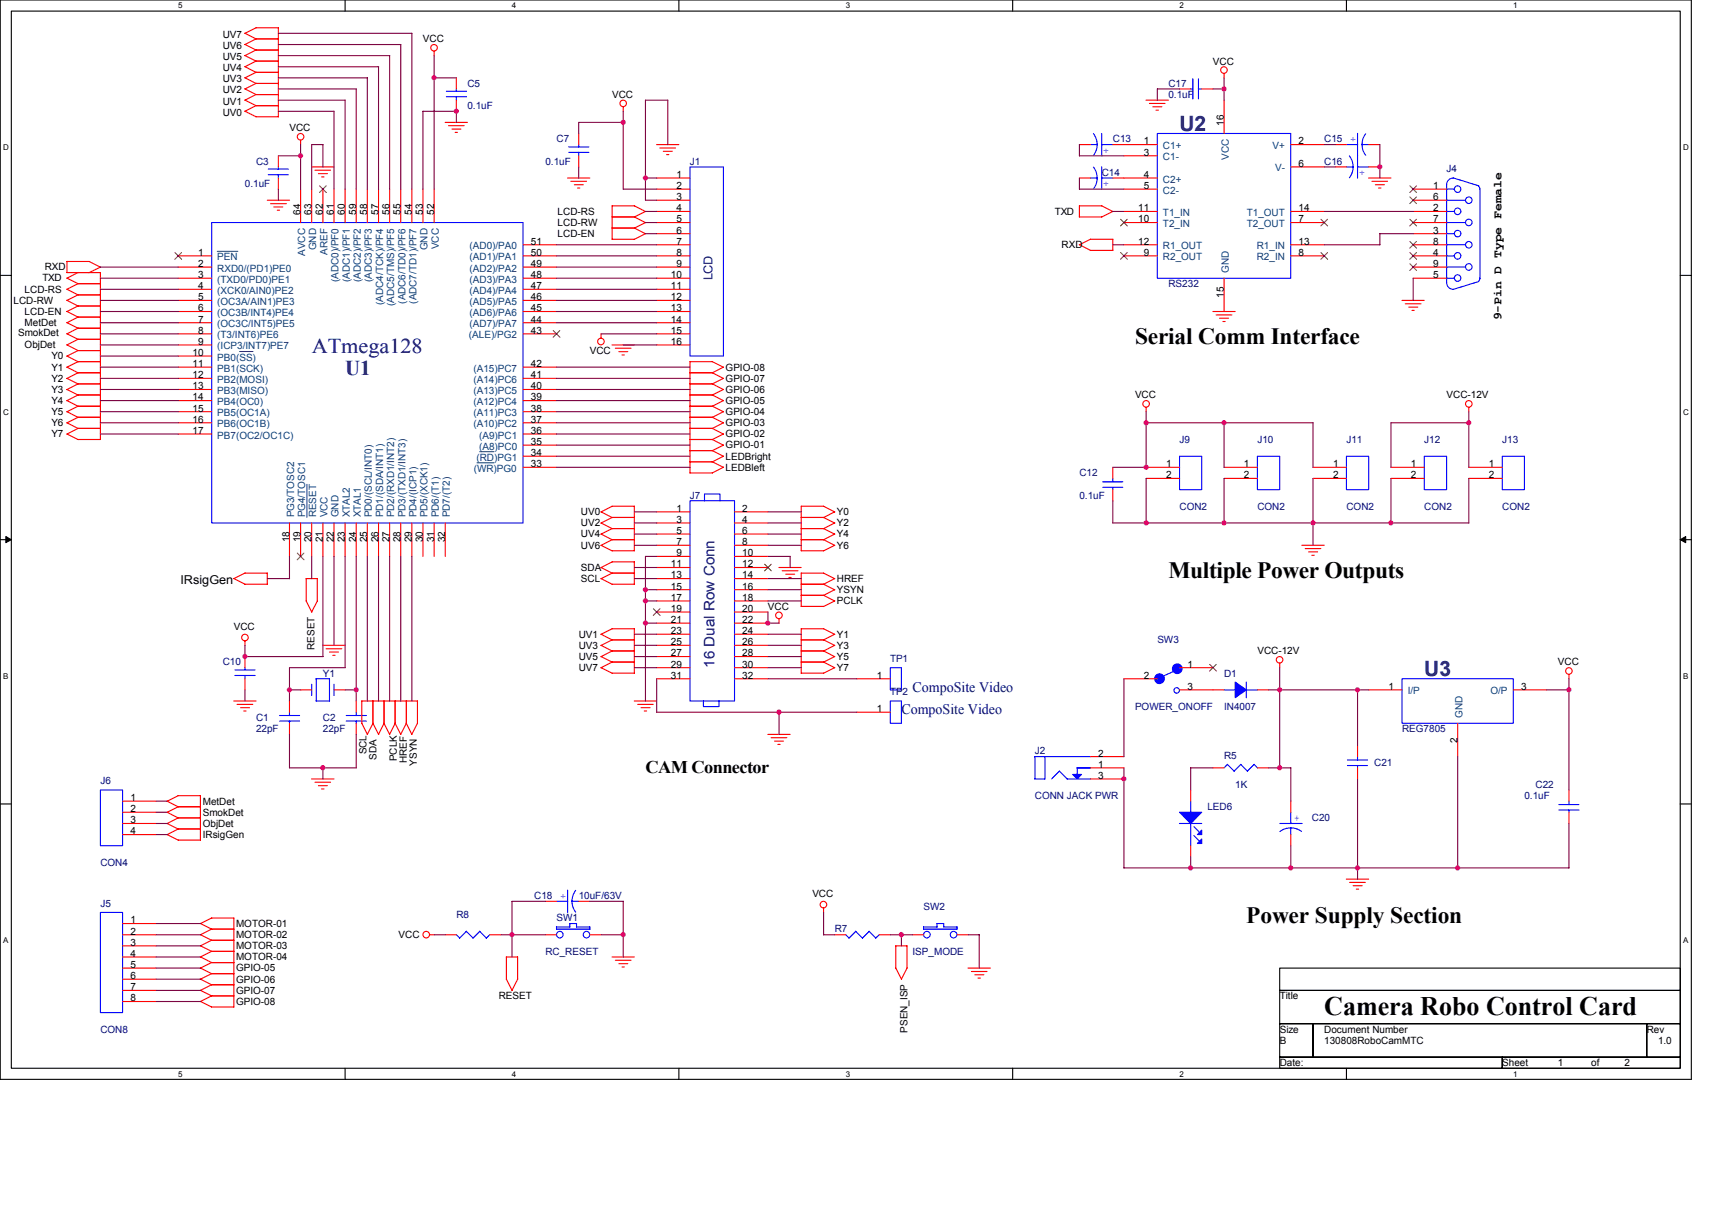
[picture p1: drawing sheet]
<svg xmlns="http://www.w3.org/2000/svg" width="297mm" height="210mm" viewBox="0 0 297 210" stroke-linecap="round" stroke-linejoin="round" font-family="sans-serif">
<path d="M0 0h293.5v187.2h-293.5zM2 1.9h289.5v183.4h-289.5z" fill="none" stroke="#000" stroke-width=".19"/>
<g fill="#fff">
<path d="M30.9 .2h.8v1.6h-.8z"/>
<path d="M30.9 185.5h.8v1.6h-.8z"/>
</g>
<path d="M59.9 0v1.9M59.9 185.3v1.9" fill="none" stroke="#000" stroke-width=".19"/>
<g fill="#fff">
<path d="M88.8 .2h.8v1.6h-.8z"/>
<path d="M88.8 185.5h.8v1.6h-.8z"/>
</g>
<path d="M117.8 0v1.9M117.8 185.3v1.9" fill="none" stroke="#000" stroke-width=".19"/>
<g fill="#fff">
<path d="M146.7 .2h.8v1.6h-.8z"/>
<path d="M146.7 185.5h.8v1.6h-.8z"/>
</g>
<path d="M175.7 0v1.9M175.7 185.3v1.9" fill="none" stroke="#000" stroke-width=".19"/>
<g fill="#fff">
<path d="M204.7 .2h.7v1.6h-.7z"/>
<path d="M204.7 185.5h.7v1.6h-.7z"/>
</g>
<path d="M233.6 0v1.9M233.6 185.3v1.9" fill="none" stroke="#000" stroke-width=".19"/>
<g fill="#fff">
<path d="M262.6 .2h.7v1.6h-.7z"/>
<path d="M262.6 185.5h.7v1.6h-.7z"/>
<path d="M.5 24.8h1v1.6h-1z"/>
<path d="M292 24.8h1v1.6h-1z"/>
<path d="M.5 70.7h1v1.5h-1z"/>
<path d="M292 70.7h1v1.5h-1z"/>
</g>
<path d="M0 47.8h2M291.5 47.8h2" fill="none" stroke="#000" stroke-width=".19"/>
<g fill="#fff">
<path d="M.5 116.5h.9v1.6h-.9z"/>
<path d="M292 116.5h.9v1.6h-.9z"/>
</g>
<path d="M0 93.6h2M291.5 93.6h2" fill="none" stroke="#000" stroke-width=".19"/>
<path d="M1 93.1l1 .5-1 .5zM291.5 93.6l1-.5v1z" fill="#000" stroke="#000" stroke-width=".17"/>
<g fill="#fff">
<path d="M.5 162.4h.9v1.5h-.9z"/>
<path d="M292 162.4h.9v1.5h-.9z"/>
</g>
<path d="M0 139.5h2M291.5 139.5h2M222 167.9h69.5v3.9h-69.5zM222 171.8h69.5v5.8h-69.5zM222 177.6h5.8v5.8h-5.8zM227.8 177.6h57.9v5.8h-57.9zM285.7 177.6h5.8v5.8h-5.8zM222 183.4h38.6v1.9h-38.6zM260.6 183.4h30.9v1.9h-30.9z" fill="none" stroke="#000" stroke-width=".19"/>
<g fill="none" stroke="#f00" stroke-width=".19">
<path d="M42.5 15.4l1.9 1h3.9M42.5 13.5l1.9 1h3.9M42.5 11.6l1.9 1h3.9M42.5 9.6l1.9 1h3.9M42.5 7.7l1.9 1h3.9M42.5 17.4l1.9 .9h3.9M42.5 5.8l1.9 1h3.9M44.4 4.8h3.9M44.4 14.5l-1.9 .9M44.4 10.6l-1.9 1M44.4 8.7l-1.9 1M44.4 12.5l-1.9 1"/>
<path d="M44.4 18.3l-1.9 1M44.4 6.7l-1.9 1M44.4 16.4l-1.9 1M44.4 4.8l-1.9 1M48.3 4.8v15.5h-3.9l-1.9-1M75.3 8.9v.8M79.2 13.5v1.9M79.2 17.4v1.9M108.1 18.5v.8M198.8 17.4h3.9M199.4 17.9h2.7M200 18.5h1.6"/>
<path d="M200.6 19.1h.4M204.7 15.4h1.9M208.5 15.4h2M212.4 12.7v.8M212.4 17.4v5.8M46.4 34.7h3.8M46.9 35.3h2.8M47.5 35.9h1.6M48.1 36.5h.4M48.3 27v2M48.3 30.9v1.9M52.2 24.3v.8"/>
<path d="M52.2 32.8v5.8M54.1 29h3.9M54.1 32.8v5.8M54.6 29.5h2.8M55.2 30.1h1.6M55.8 30.7h.4M56 32.8v5.8M58 32.8v5.8M59.9 32.8v5.8M61.8 32.8v5.8M63.7 32.8v5.8M65.7 32.8v5.8"/>
<path d="M67.6 32.8v5.8M69.5 32.8v5.8M71.5 32.8v5.8M73.4 32.8v5.8M75.3 32.8v5.8M77.2 21.2h3.9M77.8 21.8h2.7M78.4 22.4h1.6M79 23h.4M98.5 30.9h3.8M99 31.5h2.8M99.6 32h1.6"/>
<path d="M100.2 32.6h.4M100.4 23.2v1.9M100.4 27v2M106.2 39.6h3.9M106.2 37.6h3.9M110.1 39.6l1.9 1M110.1 35.7l1.9 1-2 1 2 .9M110.1 35.7h-3.9v5.8M112 38.6l-2 1M113.9 25.1h3.9M113.9 34.7h5.8M113.9 30.9h5.8"/>
<path d="M113.9 32.8h5.8M113.9 36.7h5.8M113.9 38.6h5.8M114.5 25.7h2.7M115.1 26.2h1.5M115.7 26.8h.4M187.3 37.6h3.9M187.3 25.1h1.9M187.3 30.9h1.9M193.1 25.1h7.7M193.1 30.9h7.7M193.1 36.7l-2 1"/>
<path d="M193.1 36.7l-1.9-1h-3.9v1.9M195 32.8h5.8M195 36.7h5.8M195 38.6h5.8M195 27h5.8M224 25.1h5.8M224 29h5.8M224 36.7h5.8M224 38.6h5.8M231.7 25.1h1.9M231.7 29h1.9M237.4 30.9h3.9"/>
<path d="M237.5 25.1h1.9M237.5 29h1.9M238 31.5h2.7M238.6 32h1.6M239.2 32.6h.4M245.2 34.7h5.8M245.2 32.8h5.8M245.2 36.7h5.8M245.2 38.6h5.8M11.6 47.3h5.8v28.9h-3.9M11.6 48.2l1.9 1h3.9M11.6 50.2l1.9 1h3.9"/>
<path d="M11.6 52.1l1.9 1h3.9M11.6 54l1.9 1h3.9M11.6 57.9l1.9 1h3.9M11.6 59.8l1.9 1M11.6 56l1.9 .9h3.9M11.6 45.4h3.9l1.9 1M11.6 45.3v2M13.6 47.3l-2 1M13.6 51.1l-2 1M13.6 49.2l-2 1M13.6 53.1l-2 .9M13.6 58.8l-2 1"/>
<path d="M13.6 55l-2 1M13.6 56.9l-2 1M17.4 46.3l-2 1M30.9 59.8h5.8M30.9 52.1h5.8M30.9 54h5.8M30.9 46.3h5.8M30.9 44.4h5.8M30.9 48.3h5.8M30.9 50.2h5.8M30.9 56h5.8M30.9 57.9h5.8"/>
<path d="M90.8 52.1h5.8M90.8 54h5.8M90.8 46.3h5.8M90.8 44.4h5.8M90.8 42.5h5.8M90.8 48.3h5.8M90.8 50.2h5.8M90.8 56h5.8M90.8 57.9h5.8M104.3 57.9v.8M106.2 59.8h3.9M112 40.5l-2 1h-3.8"/>
<path d="M113.9 59.8h5.8M113.9 52.1h5.8M113.9 54h5.8M113.9 46.3h5.8M113.9 44.4h5.8M113.9 42.5h5.8M113.9 48.3h5.8M113.9 50.2h5.8M113.9 56h5.8M113.9 57.9h5.8M113.9 40.5h5.8M187.3 42.4l1.9 1h3.9"/>
<path d="M189.2 41.5h3.9M189.2 41.5l-1.9 1M193.1 41.5v2M195 44.4h5.8M195 42.5h5.8M210.4 54h3.9M211 54.6h2.7M211.6 55.2h1.6M212.2 55.8h.4M212.4 48.3v5.7M224 44.4h5.8M224 42.5h5.8"/>
<path d="M243.2 52.1h3.9M243.8 52.7h2.7M244.4 53.3h1.6M245 53.8h.4M245.2 46.3h5.8M245.2 44.4h5.8M245.2 42.5h5.8M245.2 48.3h5.8M245.2 40.5h5.8M11.6 65.6l2 1M11.6 61.8l2 1M11.6 67.6l2 .9"/>
<path d="M11.6 71.4l2 1M11.6 63.7l2 1M11.6 73.3l2 1M11.6 75.3l2 1M11.6 69.5l2 1M13.5 60.8h3.9M13.5 60.8l-1.9 1M17.4 64.7h-3.9l-1.9 1M17.4 66.6h-3.9l-1.9 1M17.4 62.7h-3.9l-1.9 1M17.4 68.5h-3.9l-1.9 1M17.4 70.5h-3.9l-1.9 .9"/>
<path d="M17.4 72.4h-3.9l-1.9 1M17.4 74.3h-3.9l-1.9 1M30.9 75.3h5.8M30.9 61.8h5.8M30.9 63.7h5.8M30.9 65.6h5.8M30.9 67.6h5.8M30.9 69.5h5.8M30.9 71.4h5.8M30.9 73.3h5.8M90.8 75.3h5.8M90.8 63.7h5.8"/>
<path d="M90.8 65.6h5.8M90.8 67.6h5.8M90.8 69.5h5.8M90.8 71.4h5.8M90.8 73.3h5.8M90.8 77.2h5.8M90.8 79.1h5.8M106.8 60.4h2.7M107.4 61h1.5M107.9 61.6h.4M119.7 64.7h3.9M119.7 66.6h3.9"/>
<path d="M119.7 68.5h3.9M119.7 70.5h3.9M119.7 72.4h3.9M119.7 74.3h3.9M119.7 76.2h3.9M119.7 78.2h3.9M123.6 78.2l1.9 .9-1.9 1M123.6 62.7l1.9 1M123.6 70.5l1.9 .9M123.6 66.6l1.9 1-1.9 .9 1.9 1M123.6 74.3l1.9 1-1.9 .9 1.9 1M123.6 62.7h-3.9v19.4"/>
<path d="M125.5 63.7l-1.9 1 1.9 1M125.5 65.6l-1.9 1M125.5 71.4l-1.9 1 1.9 1-1.9 .9M125.5 69.5l-1.9 1M125.5 77.2l-1.9 1M198.9 70.7v.7M254.8 70.7v.7M46.4 99.4v2M46.4 99.4h-3.9l-1.9 1 1.9 .9M50.2 90.7v5.8M52.2 90.7v5.8M54.1 90.7v5.8"/>
<path d="M56 90.7v5.8M58 90.7v5.8M59.9 90.7v5.8M61.8 90.7v5.8M63.7 90.7v5.8M65.7 90.7v5.8M67.6 90.7v5.8M69.5 90.7v5.8M71.5 90.7v5.8M73.4 90.7v5.8M75.3 90.7v5.8M77.3 90.7v5.8"/>
<path d="M90.8 81.1h5.8M104.3 88.8l1.9 1-1.9 .9M104.3 90.7l1.9 1-1.9 1 1.9 .9M106.2 97.5h3.9v3.8M106.2 99.4h3.9M106.2 93.6h3.9M106.2 89.8h3.9M106.2 91.7h3.9M106.2 87.8h3.9M106.2 97.5l-1.9 1 1.9 .9M106.2 99.4l-1.9 1 1.9 1M106.2 93.6l-1.9 1 1.9 1 3.9-.1"/>
<path d="M106.2 87.8l-1.9 1M110.1 87.8v7.7M113.9 98.4h5.8M113.9 94.6h5.8M113.9 88.8h5.8M113.9 90.7h5.8M113.9 92.6h5.8M113.9 96.5h5.8M119.7 80.1h3.9M119.7 82h3.9M123.6 80.1l1.9 1M125.5 81l-1.9 1"/>
<path d="M127.4 98.4h5.8M127.4 94.6h5.8M127.4 88.8h5.8M127.4 90.7h5.8M127.4 92.6h5.8M127.4 96.5h5.8M135.1 98.4h3.9M135.7 99h2.7M136.3 99.6h1.6M139 93.6h3.9M139 89.8h3.9M139 91.7h3.9"/>
<path d="M139 87.8v7.7M139 87.8h3.9M142.9 99.4l1.9 1-1.9 1M142.9 93.6l1.9 1-1.9 .9h-3.9M142.9 87.8l1.9 1M142.9 99.4h-3.9v5.8M144.8 88.8l-1.9 1 1.9 .9M144.8 90.7l-1.9 1 1.9 1-1.9 .9M193.1 81.1v1.9M193.1 84.9v2M198.9 81.1h5.8M198.9 83h5.8"/>
<path d="M212.4 81.1h5.8M212.4 83h5.8M225.9 94.6h3.9M226.5 95.2h2.7M227.1 95.7h1.5M227.6 96.3h.4M227.8 81.1h5.8M227.8 83h5.8M241.3 81.1h5.8M241.3 83h5.8M254.8 81.1h5.8M254.8 83h5.8"/>
<path d="M42.5 101.3h3.9M42.5 111.2v.8M42.5 113.9v1.9M42.5 117.8v1.9M52.2 119.7h1.9M53.1 100.4h2v3.8M53.1 100.4v3.9M55.1 104.2l-1 2-1-2M56 112h3.9M56.6 112.5h2.7M57.2 113.1h1.5M57.7 113.7h.4"/>
<path d="M58 119.7h1.9M104.3 115.8l1.9 1M106.2 109.1h3.9M106.2 111h3.9M106.2 112.9h3.9M106.2 114.9h3.9M106.2 101.3h3.9M106.2 116.8h3.9M106.2 112.9l-1.9 1 1.9 1-1.9 .9M106.2 109.1l-1.9 .9 1.9 1-1.9 1 1.9 .9M110.1 109.1v7.7M113.9 112h5.8"/>
<path d="M113.9 100.4h5.8M113.9 102.3h5.8M113.9 104.2h5.8M113.9 106.2h5.8M113.9 108.1h5.8M113.9 110h5.8M113.9 113.9h5.8M113.9 115.8h5.8M113.9 117.8h5.8M127.4 112h5.8M127.4 100.4h5.8M127.4 102.3h5.8"/>
<path d="M127.4 104.2h5.8M127.4 106.2h5.8M127.4 108.1h5.8M127.4 110h5.8M127.4 113.9h5.8M127.4 115.8h5.8M127.4 117.8h5.8M135.2 107.3v.8M136.9 100.2h.4M139 101.3h3.9M139 103.3h3.9M139 105.2h3.9"/>
<path d="M139 111h3.9M139 112.9h3.9M139 114.9h3.9M139 116.8h3.9M139 109.1v7.7M139 109.1h3.9M142.9 101.3l1.9 1M142.9 109.1l1.9 .9-1.9 1 1.9 1-1.9 .9M142.9 112.9l1.9 1-1.9 1 1.9 .9M144.8 102.3l-1.9 1 1.9 1M144.8 104.2l-1.9 1M144.8 115.8l-1.9 1"/>
<path d="M148.7 117.8h5.8M195 117.8h5.8M204.7 119.7h7.7M204.7 115.8h5.8M218.2 119.7h1.9M222 115v.8M237.5 119.7h5.8M262.6 119.7h5.8M272.2 117v.8M21.3 139h5.8M29 139l1.9 1-1.9 .9M30.9 138h3.9v7.7h-3.9l-1.9-.9 1.9-1"/>
<path d="M30.9 140h3.9M30.9 138l-1.9 1M40.6 121.6h3.8M41.1 122.2h2.8M41.7 122.8h1.6M42.3 123.3h.4M50.2 121.6v1.9M50.2 125.5v1.9M54.1 135.1h3.9M54.6 135.7h2.8M55.2 136.3h1.6M55.8 136.9h.4"/>
<path d="M61.8 121.6v1.9M61.8 125.5v1.9M63.8 127.4l-1-1.9v-3.9h9.7l-.1 3.9-1 1.9M64.7 121.6v3.9l1 1.9M64.7 125.5l-1 1.9M66.6 125.5l1 1.9M66.6 121.6v3.9M66.7 125.5l-1 1.9M68.5 125.5l1 1.9M68.6 121.6v3.9l-1 1.9M70.5 125.5l1 1.9M70.5 121.6v3.9l-1 1.9"/>
<path d="M110 121.6h3.9M110.6 122.2h2.7M111.2 122.8h1.6M111.8 123.3h.4M133.2 127.4h3.9M133.8 128h2.7M134.4 128.6h1.6M135 129.1h.4M148.7 123.5h5.8M189.2 135.1h5.8M189.2 133.2h5.8M189.2 131.3h5.8"/>
<path d="M206.6 137.1v1.9M210.5 133.2h1.9M218.2 133.2h1.9M224 139v1.9M235.5 129.3v2M235.5 133.2v1.9M252.9 125.5v5.8M272.2 137.1v1.9M21.3 140.9h5.8M21.3 142.9h5.8M21.3 144.8h5.8M29 140.9l1.9 1-1.9 1"/>
<path d="M29 142.9l1.9 .9M30.9 141.9h3.9M30.9 143.8h3.9M36.7 159.3h3.9M36.7 159.2l-1.9 1M40.6 159.3v15.4M94.6 156.4h2M100.4 156.4h1.9M142.9 157.5v.8M206.6 146.7v1.9M224 144.8v1.9M233.6 152.5h3.9"/>
<path d="M234.2 153.1h2.7M234.8 153.6h1.5M235.3 154.2h.4M272.2 140.9v2M21.3 167.9h5.8M21.3 162.2h5.8M21.3 166h5.8M21.3 160.2h5.8M21.3 164.1h5.8M21.3 169.9h5.8M21.3 171.8h5.8M21.3 173.7h5.8"/>
<path d="M34.8 160.2l1.9 1M34.8 162.1l1.9 1-1.9 1M34.8 164.1l1.9 .9M34.8 166l1.9 1M34.8 169.8l1.9 1-1.9 1M34.8 171.8l1.9 1M34.8 167.9l1.9 1-1.9 1M34.8 173.7l1.9 1M36.7 161.2h3.9M36.7 163.1h3.9M36.7 165h3.9M36.7 167h3.9"/>
<path d="M36.7 170.8h3.9M36.7 172.8h3.9M36.7 168.9h3.9M36.7 174.7h3.9M36.7 161.2l-1.9 1M36.7 165l-1.9 1M36.7 167l-1.9 .9M36.7 172.7l-1.9 1M74.5 162.2h.9M77.3 162.2h1.9M85 162.2h1.9M87.8 166h2v3.9"/>
<path d="M87.9 166v3.9M89.8 169.8l-.9 2-1-1.9M94.6 162.2h2M102.3 162.2h2M106.2 166h3.9M106.8 166.6h2.7M107.4 167.2h1.5M107.9 167.7h.4M144.8 162.2h1.9M152.5 162.2h2M157.4 164.1h-2v3.9l1 1.9M157.4 164.1v3.8"/>
<path d="M157.4 167.9l-1 2M158.3 162.2h1.9M166 162.2h2M168 167.9h3.8M168.5 168.5h2.8M169.1 169.1h1.6M169.7 169.7h.4"/>
<circle cx="75.3" cy="8.3" r=".57"/>
<circle cx="108.1" cy="17.9" r=".57"/>
<circle cx="212.4" cy="12.1" r=".57"/>
<circle cx="52.2" cy="23.7" r=".57"/>
<circle cx="104.3" cy="59.2" r=".57"/>
<circle cx="198.9" cy="70.1" r=".57"/>
<circle cx="254.8" cy="70.1" r=".57"/>
<circle cx="42.5" cy="110.6" r=".57"/>
<circle cx="135.1" cy="106.7" r=".57"/>
<circle cx="222" cy="114.5" r=".57"/>
<circle cx="272.2" cy="116.4" r=".57"/>
<circle cx="142.9" cy="156.9" r=".57"/>
<circle cx="74" cy="162.1" r=".57"/>
</g>
<g fill="none" stroke="#00f" stroke-width=".19">
<path d="M77.4 16.8h3.5M77.4 15.8h3.5M79.2 15.4v.5M79.2 16.8v.6M206.6 15.4h.4M207 13.7v3.5M207.9 15.4h.6M207.9 13.7v3.5M36.7 38.6h54.1v52.1h-54.1zM46.5 30.3h3.5M46.5 29.3h3.5M48.3 29v.4"/>
<path d="M48.3 30.3v.6M98.7 26.4h3.5M98.7 25.5h3.5M100.4 25.1v.4M100.4 26.4v.6M119.7 29h5.8v32.8h-5.8zM189.2 25.1h1.2M189.2 30.9h1.2M189.7 23.2l.4 .7 .3 1.2-.1 .8-.6 1.1M189.7 29l.4 .7 .3 1.1-.1 .9-.6 1M191.1 25.1h2M191.1 30.9h2"/>
<path d="M191.2 23.2v3.9M191.2 29v3.8M200.8 23.2h23.2v25.1h-23.2zM233.6 29h1.2M233.6 25.1h2M234.1 27.1l.4 .6 .3 1.2-.1 .9-.6 1M235.5 29h2M235.5 23.1v7.8M236.3 25.1h1.2M237 23.2l-.4 .7-.3 1.2 .3 1.2 .4 .6M251 38.6h3.3M251 34.7h3.3"/>
<path d="M251 36.7h1.4M251 32.8h1.4M252.1 30.9a1.14 1.14 0 0 0-1.1 1.1v17a1.16 1.16 0 0 0 1.1 1.2l4.5-1.4M252.1 30.9l4.5 1.3M256.5 32.3l.3 .5v15.5M251 46.3h3.3M251 42.5h3.3M251 48.3h1.4M251 44.4h1.4M251 40.5h1.4M256.8 48.2l-.3 .6M204.7 79.1h3.8v5.8h-3.8z"/>
<path d="M218.2 79.1h3.8v5.8h-3.8zM233.6 79.1h3.9v5.8h-3.9zM247.1 79.1h3.9v5.8h-3.9zM260.6 79.1h3.9v5.8h-3.9zM119.7 86.9h7.7v34.7h-7.7zM122.2 86.9v-1.2h2.7v1.2M191.3 83.6h3.5M191.3 84.5h3.5M193.1 83v.6M193.1 84.5v.4M40.8 117.2h3.5M40.8 116.2h3.5"/>
<path d="M42.5 115.8v.4M42.5 117.2v.6M54.1 118.7v1.9M54.8 117.8h2.4M54.9 117.8v3.8M57.2 117.7v3.9h-2.3M58 118.7v1.9M154.5 115.8h1.9v3.9h-1.9zM204.7 116l-3.9 1.8M212.4 119.7h1.9M216.2 118.3v2.8M216.2 119.7h2"/>
<path d="M243.3 117.8h19.3v7.7h-19.3zM17.4 137.1h3.9v9.6h-3.9zM48.5 124.1h3.5M48.5 125.1h3.5M50.2 123.5v.6M50.2 125.1v.4M60.1 124.1h3.5M60.1 125.1h3.5M61.8 123.5v.6M61.8 125.1v.4M122 121.6v1h2.7v-1M154.5 121.6h1.9v3.9h-1.9z"/>
<path d="M179.6 135.1h1.7M181.3 131.2v3.9M182.5 135.1l1.3-1.3 1.4 1.3M185.2 135.1h4M186.9 133.2h2.3M186.9 133.2v1.1M189.2 131.3h-9.7l.1 3.8M206.6 139v1.9M212.4 133.2l.6-.6 1.1 1.2M215.3 132.6l1.1 1.2M215.3 132.6l-1.2 1.2M217.6 132.6l.6 .6"/>
<path d="M217.6 132.6l-1.2 1.2M233.8 131.8h3.5M233.8 132.8h3.5M235.5 131.3v.6M235.5 132.8v.4M270.5 139.6h3.5M272.2 139v.6M17.4 158.3h3.9v17.4h-3.9zM96.6 156.4h1.9M98.5 154.4v3.9M99.2 156.4h1.2M99.9 154.5l-.4 .7-.3 1.1 .3 1.2 .4 .7"/>
<path d="M204.6 142.9h3.9M206.6 142.9v3.8M207.2 143.4l.9 1M207.2 144.9l.9 1M222 142.9h3.9M224 140.9v2M224 143.6v1.2M225.8 144.2l-1.1-.5-.8-.1-1.1 .2-.7 .5M270.5 140.5h3.5M272.2 140.5v.4M79.2 162.1l.6 .6M80.9 161.5l1.2 1.3 1.1-1.2"/>
<path d="M80.9 161.6l-1.2 1.2M83.2 161.5l1.2 1.2M85 162.2l-.6 .6M98.9 160.8h-2.3v.4h5.8M100 160.2v.6h2.3v.4M100 160.2h-1.2l.1 .6M148.5 161.5l1.1 1.2M148.5 161.6l-1.2 1.2-.6-.7M150.8 161.5l1.1 1.3 .6-.6M150.8 161.6l-1.2 1.2M162.6 160.8h-2.4v.4h5.9M163.7 160.8h2.3v.4"/>
<path d="M163.7 160.2v.6M163.7 160.2h-1.1v.6"/>
<circle cx="252.9" cy="32.8" r=".57"/>
<circle cx="252.9" cy="36.7" r=".57"/>
<circle cx="254.8" cy="34.7" r=".57"/>
<circle cx="254.8" cy="38.6" r=".57"/>
<circle cx="252.9" cy="44.4" r=".57"/>
<circle cx="252.9" cy="48.2" r=".57"/>
<circle cx="252.9" cy="40.5" r=".57"/>
<circle cx="254.8" cy="42.5" r=".57"/>
<circle cx="254.8" cy="46.3" r=".57"/>
<circle cx="204.2" cy="119.8" r=".48"/>
<circle cx="97.1" cy="162.1" r=".57"/>
<circle cx="101.7" cy="162.1" r=".57"/>
<circle cx="160.8" cy="162.1" r=".57"/>
<circle cx="165.5" cy="162.1" r=".57"/>
</g>
<path d="M37.7 43.6h3.6M41.6 61h2.3M83.2 78.4h2.5M53.3 84v5.7M82.8 80.3h2.9" fill="none" stroke="#004080" stroke-width=".17"/>
<g fill="none" stroke="#804000" stroke-width=".17">
<path d="M55.5 32.2l1.1 1.2M56.6 32.2l-1.2 1.2M194.4 38l1.2 1.2M195.6 38l-1.2 1.2M229.2 38l1.2 1.2M230.3 38l-1.1 1.2M244.6 38l1.2 1.2M244.6 34.2l1.2 1.1M244.6 32.2l1.2 1.2M245.8 38l-1.2 1.2M245.8 34.2l-1.2 1.1M245.8 32.2l-1.2 1.2"/>
<path d="M30.3 43.8l1.2 1.2M31.5 43.8l-1.2 1.2M96 57.3l1.2 1.2M97.1 57.3l-1.1 1.2M194.4 43.8l1.2 1.2M195.6 43.8l-1.2 1.2M229.2 43.8l1.2 1.2M230.3 43.8l-1.1 1.2M244.6 45.8l1.2 1.1M244.6 43.8l1.2 1.2M244.6 41.9l1.2 1.2M245.8 45.8l-1.2 1.1"/>
<path d="M245.8 43.8l-1.2 1.2M245.8 41.9l-1.2 1.2M51.6 95.9l1.1 1.2M52.7 95.9l-1.1 1.2M132.7 97.9l1.1 1.1M133.8 97.9l-1.2 1.1M113.4 105.6l1.1 1.2M114.5 105.6l-1.2 1.2M209.9 115.3l1.1 1.1M211 115.3l-1.1 1.1"/>
</g>
<g fill="#00f" stroke="#00f" stroke-width=".19">
<path d="M186.1 134.3h1.6l-.8 .8z" fill-rule="evenodd"/>
<path d="M204.7 140.9h3.8l-1.9 2z" fill-rule="evenodd"/>
<path d="M208.5 144v.8h-.8z" fill-rule="evenodd"/>
<path d="M208.5 145.5v.8h-.8z" fill-rule="evenodd"/>
<path d="M214.3 118.3l1.9 1.4-1.9 1.3z" fill-rule="evenodd"/>
</g>
<g fill="#00f" stroke="#00f" stroke-width="1.1">
<circle cx="201.2" cy="117.7" r=".38"/>
<circle cx="204.3" cy="116" r=".38"/>
</g>
<g fill="none" stroke="#800040" stroke-width=".19">
<path d="M48.3 17.4h11.6M48.3 15.4h13.5v17.4M48.3 7.7h21.3l-.1 25.1M48.3 9.7h19.3v23.1M48.3 19.3h9.7M48.3 13.5h15.5M48.3 5.8h23.2M48.3 11.6h17.4M58 19.3v13.5M59.9 17.4v15.4M63.7 13.5v19.3M65.7 11.6v21.2"/>
<path d="M71.5 5.8v27M75.3 9.7v23.1M75.3 13.5h3.9M79.2 19.3v2M79.2 19.3h-5.8v13.5M108.1 19.3v13.5M115.9 17.4v7.7M115.9 17.4h-3.9v17.4l2-.1M204.7 15.4h-3.9v2M210.5 15.4h1.9M212.4 13.5v3.9M48.3 32.8v2"/>
<path d="M48.3 27h3.9M52.2 25.1v7.7M56 29v-3.9h-1.9v7.7M100.4 29v1.9M108.1 32.8h5.9M108.2 21.2h-7.8v2M112 38.6h2M112 36.7h2M112 30.9h2M187.3 32.8h7.7M187.3 27h7.7M187.3 25.1v2"/>
<path d="M187.3 30.9v1.9M193.1 36.7h1.9M229.8 36.7h15.4M229.8 25.1h1.9M229.8 29h1.9M239.4 25.1v5.8M17.4 59.8h13.5M17.4 50.2h13.5M17.4 46.3h13.5M17.4 56h13.5M17.4 54h13.5M17.4 48.3h13.5"/>
<path d="M17.4 57.9h13.5M17.4 52.1h13.5M96.6 50.2h17.4M96.6 46.3h17.4M96.6 56h17.4M96.6 54h17.4M96.6 48.3h17.4M96.6 44.4h17.4M96.6 42.5h17.4M96.6 52.1h17.4M104.3 57.9h9.7M108.1 59.8h5.9"/>
<path d="M112 40.5h2M193.1 42.5h1.9M229.8 42.5h9.6M245.2 48.3v3.8M245.2 40.5h-5.8v2M17.4 63.7h13.5M17.4 71.4h13.5M17.4 69.5h13.5M17.4 67.6h13.5M17.4 75.3h13.5M17.4 65.6h13.5M17.4 73.3h13.5"/>
<path d="M17.4 61.8h13.5M96.6 63.7h23.1M96.6 71.4h23.1M96.6 69.5h23.1M96.6 67.6h23.1M96.6 75.3h23.1M96.6 79.1h23.1M96.6 77.2h23.1M96.6 65.6h23.1M96.6 73.3h23.1M198.9 73.3h28.9M198.9 71.4v9.7h-5.8"/>
<path d="M212.4 73.3v7.8M227.8 73.3v7.8M254.8 71.4v9.7M254.9 73.3h-13.6v7.8M50.2 96.5v3.9h-3.8M54.1 96.5v3.9M56 96.5v17.4h-13.5v-1.9M58 96.5v15.5M59.9 96.5v19.3M61.8 96.5v25.1M63.7 96.5v25.1M65.7 96.5v25.1"/>
<path d="M67.6 96.5v25.1M69.5 96.5v25.1M71.5 96.5v25.1M96.6 81.1h23.1M110.1 98.4h3.9M110.1 94.6h3.9M110.1 90.7h3.9M110.1 92.6h3.9M110.1 88.8h3.9M114 96.5h-2v25.1M133.2 94.6h5.8M133.2 90.7h5.8"/>
<path d="M133.2 92.6h5.8M133.2 88.8h5.8M133.2 96.5h3.9v2M193.1 90.7h61.8M193.1 86.9v3.8M198.9 83v7.7M212.4 83v7.7M227.8 83v11.6M241.3 83v7.7M254.8 83v7.7M42.5 119.7v1.9M50.2 119.7h2"/>
<path d="M59.9 119.7h1.9M59.9 115.8h-9.7v5.8M110.1 110h3.9M110.1 112h3.9M110.1 100.4h3.9M110.1 115.8h3.9M110.1 113.9h3.9M112 104.2h2M112 102.3h2M112 108.1h2M113.9 117.8v5.8M133.2 104.2h5.8"/>
<path d="M133.2 110h5.8M133.2 112h5.8M133.2 100.4h5.8M133.2 115.8h5.8M133.2 113.9h5.8M133.2 102.3h5.8M133.2 106.2v1.9M133.2 117.8h15.5M133.2 108.1h2M195 117.8v13.5M220.1 119.7h17.4M222 115.8v17.4"/>
<path d="M235.5 119.7v9.6M268.4 119.7h3.8M272.2 117.8v19.3M27.1 139h1.9M50.2 127.4v5.8h11.6v-5.8M56 133.2v1.9M113.9 123.5h34.8M135.2 123.5v3.9M195 133.2v17.4h77.2v-7.7M210.5 133.2h-3.9v3.9M220.1 133.2h3.9M224 133.2v5.8"/>
<path d="M235.5 135.1v17.4M252.9 131.3v19.3M27.1 140.9h1.9M27.1 144.8h1.9M27.1 142.9h1.9M94.7 156.4h-5.9v9.6M102.3 156.4h5.9M108.1 156.4v9.6M142.9 158.3v3.9M206.6 148.6v2M224 146.7v3.9M27.1 160.2h7.7"/>
<path d="M27.1 162.2h7.7M27.1 164.1h7.7M27.1 166h7.7M27.1 171.8h7.7M27.1 173.7h7.7M27.1 169.9h7.7M27.1 167.9h7.7M75.3 162.2h2M86.9 162.2h7.8M104.3 162.2h3.9M142.9 162.2h1.9M154.5 162.2h3.8"/>
<path d="M156.4 162.2v1.9M168 162.2h1.9v5.8"/>
</g>
<g fill="#f0f" stroke="#f0f" stroke-width=".19">
<circle cx="108.1" cy="21.2" r=".38"/>
<circle cx="112" cy="108.1" r=".38"/>
<circle cx="112" cy="102.3" r=".38"/>
<circle cx="112" cy="104.2" r=".38"/>
<circle cx="52.1" cy="27" r=".38"/>
<circle cx="61.8" cy="119.7" r=".38"/>
<circle cx="133.2" cy="108.1" r=".38"/>
<circle cx="42.5" cy="113.9" r=".38"/>
<circle cx="79.2" cy="19.3" r=".38"/>
<circle cx="56" cy="133.2" r=".38"/>
<circle cx="135.1" cy="123.5" r=".38"/>
<circle cx="112" cy="30.9" r=".38"/>
<circle cx="50.2" cy="119.7" r=".38"/>
<circle cx="75.3" cy="13.5" r=".38"/>
<circle cx="252.9" cy="150.6" r=".38"/>
<circle cx="222" cy="133.2" r=".38"/>
<circle cx="206.6" cy="150.6" r=".38"/>
<circle cx="223.9" cy="150.6" r=".38"/>
<circle cx="235.5" cy="150.6" r=".38"/>
<circle cx="272.2" cy="119.7" r=".38"/>
<circle cx="222" cy="119.7" r=".38"/>
<circle cx="235.5" cy="119.7" r=".38"/>
<circle cx="195" cy="135.1" r=".38"/>
<circle cx="198.9" cy="81.1" r=".38"/>
<circle cx="241.3" cy="90.7" r=".37"/>
<circle cx="198.9" cy="73.3" r=".38"/>
<circle cx="212.4" cy="73.3" r=".38"/>
<circle cx="198.9" cy="90.7" r=".38"/>
<circle cx="227.8" cy="90.7" r=".38"/>
<circle cx="212.4" cy="90.7" r=".38"/>
<circle cx="254.8" cy="73.3" r=".38"/>
<circle cx="212.4" cy="15.4" r=".38"/>
<circle cx="239.4" cy="28.9" r=".38"/>
<circle cx="88.8" cy="162.1" r=".38"/>
<circle cx="108.1" cy="162.1" r=".38"/>
<circle cx="156.4" cy="162.1" r=".38"/>
</g>
<text font-size="4.6" x="229.8" y="176">Camera Robo Control Card</text>
<g font-size="4.1">
<text x="196.9" y="59.7">Serial Comm Interface</text>
<text x="202.7" y="100.2">Multiple Power Outputs</text>
<text x="216.2" y="160.1">Power Supply Section</text>
</g>
<g font-size="3.7" fill="#000080">
<text x="204.7" y="22.7">U2</text>
<text x="54.1" y="61.2">ATmega128</text>
<text x="59.9" y="65.1">U1</text>
<text x="247.1" y="117.3">U3</text>
</g>
<text font-size="3.1" x="112" y="134.1">CAM Connector</text>
<g font-size="2.5" fill="#000080">
<text x="124" y="115.8" transform="rotate(-90 124 115.8)">16 Dual Row Conn</text>
<text x="156.4" y="123.9">CompoSite Video</text>
<text x="158.3" y="120">CompoSite Video</text>
</g>
<text font-size="2.1" fill="#000080" x="123.6" y="48.6" transform="rotate(-90 123.6 48.6)">LCD</text>
<g font-size="2.1">
<text x="260.5" y="55.6" transform="rotate(-90 260.5 55.6)">9-Pin D Type Female</text>
<text x="31.3" y="101.3">IRsigGen</text>
</g>
<g font-size="1.7">
<text x="38.6" y="10.4">UV5</text>
<text x="38.6" y="8.5">UV6</text>
<text x="38.6" y="6.6">UV7</text>
<text x="73.4" y="7.3">VCC</text>
<text x="210.5" y="11.2">VCC</text>
<text x="38.6" y="16.2">UV2</text>
<text x="38.6" y="12.4">UV4</text>
<text x="38.6" y="14.3">UV3</text>
<text x="106.2" y="17">VCC</text>
<text x="38.6" y="20.1">UV0</text>
<text x="38.6" y="18.1">UV1</text>
<text x="50.2" y="22.8">VCC</text>
<text x="212.4" y="21.8" transform="rotate(-90 212.4 21.8)">16</text>
<text x="198.5" y="25.1">1</text>
<text x="198.5" y="27">3</text>
<text x="225.3" y="25.1">2</text>
<text x="225.3" y="28.9">6</text>
<text x="117.4" y="30.9">1</text>
<text x="117.4" y="32.8">2</text>
<text x="117.4" y="34.7">3</text>
<text x="198.5" y="30.9">4</text>
<text x="198.5" y="32.8">5</text>
<text x="248.7" y="34.7">6</text>
<text x="248.7" y="32.8">1</text>
<text x="52.1" y="37.3" transform="rotate(-90 52.1 37.3)">64</text>
<text x="54.1" y="37.3" transform="rotate(-90 54.1 37.3)">63</text>
<text x="56" y="37.3" transform="rotate(-90 56 37.3)">62</text>
<text x="57.9" y="37.3" transform="rotate(-90 57.9 37.3)">61</text>
<text x="59.9" y="37.3" transform="rotate(-90 59.9 37.3)">60</text>
<text x="61.8" y="37.3" transform="rotate(-90 61.8 37.3)">59</text>
<text x="63.7" y="37.3" transform="rotate(-90 63.7 37.3)">58</text>
<text x="65.7" y="37.3" transform="rotate(-90 65.7 37.3)">57</text>
<text x="67.6" y="37.3" transform="rotate(-90 67.6 37.3)">56</text>
<text x="69.5" y="37.3" transform="rotate(-90 69.5 37.3)">55</text>
<text x="71.4" y="37.3" transform="rotate(-90 71.4 37.3)">54</text>
<text x="73.4" y="37.3" transform="rotate(-90 73.4 37.3)">53</text>
<text x="75.3" y="37.3" transform="rotate(-90 75.3 37.3)">52</text>
<text x="96.7" y="41.1">LCD-EN</text>
<text x="96.7" y="37.3">LCD-RS</text>
<text x="96.7" y="39.2">LCD-RW</text>
<text x="117.4" y="36.7">4</text>
<text x="117.4" y="38.6">5</text>
<text x="117.4" y="40.5">6</text>
<text x="183" y="37.3">TXD</text>
<text x="197.5" y="38.6">10</text>
<text x="197.5" y="36.7">11</text>
<text x="225.3" y="38.6">7</text>
<text x="225.3" y="36.7">14</text>
<text x="248.7" y="40.5">3</text>
<text x="248.7" y="38.6">7</text>
<text x="248.7" y="36.7">2</text>
<text x="7.8" y="46.9">RXD</text>
<text x="34.4" y="44.4">1</text>
<text x="34.4" y="46.3">2</text>
<text x="92.1" y="46.3">49</text>
<text x="92.1" y="44.4">50</text>
<text x="92.1" y="42.4">51</text>
<text x="117.4" y="42.4">7</text>
<text x="117.4" y="44.4">8</text>
<text x="117.4" y="46.3">9</text>
<text x="184.2" y="43.1">RXD</text>
<text x="197.5" y="42.4">12</text>
<text x="198.5" y="44.4">9</text>
<text x="225.3" y="44.4">8</text>
<text x="225.3" y="42.4">13</text>
<text x="248.7" y="46.3">9</text>
<text x="248.7" y="44.4">4</text>
<text x="248.7" y="42.4">8</text>
<text x="2.3" y="52.7">LCD-RW</text>
<text x="4.3" y="50.8">LCD-RS</text>
<text x="7.4" y="48.8">TXD</text>
<text x="34.4" y="48.2">3</text>
<text x="34.4" y="50.2">4</text>
<text x="34.4" y="52.1">5</text>
<text x="92.1" y="48.2">48</text>
<text x="92.1" y="50.2">47</text>
<text x="92.1" y="52.1">46</text>
<text x="116.4" y="48.2">10</text>
<text x="116.4" y="50.2">11</text>
<text x="116.4" y="52.1">12</text>
<text x="212.4" y="51.6" transform="rotate(-90 212.4 51.6)">15</text>
<text x="248.7" y="48.2">5</text>
<text x="3.1" y="58.3">SmokDet</text>
<text x="4.3" y="54.6">LCD-EN</text>
<text x="4.3" y="56.6">MetDet</text>
<text x="34.4" y="54">6</text>
<text x="34.4" y="56">7</text>
<text x="34.4" y="57.9">8</text>
<text x="34.4" y="59.8">9</text>
<text x="92.1" y="54">45</text>
<text x="92.1" y="56">44</text>
<text x="92.1" y="57.9">43</text>
<text x="116.4" y="54">13</text>
<text x="116.4" y="56">14</text>
<text x="116.4" y="57.9">15</text>
<text x="116.4" y="59.8">16</text>
<text x="4.3" y="60.4">ObjDet</text>
<text x="8.9" y="62.4">Y0</text>
<text x="8.9" y="64.3">Y1</text>
<text x="33.4" y="61.7">10</text>
<text x="33.4" y="63.7">11</text>
<text x="33.4" y="65.6">12</text>
<text x="92.1" y="63.7">42</text>
<text x="92.1" y="65.6">41</text>
<text x="102.3" y="61.4">VCC</text>
<text x="125.9" y="64.3">GPIO-08</text>
<text x="8.9" y="66.2">Y2</text>
<text x="8.9" y="68.1">Y3</text>
<text x="8.9" y="70.1">Y4</text>
<text x="33.4" y="67.5">13</text>
<text x="33.4" y="69.5">14</text>
<text x="33.4" y="71.4">15</text>
<text x="92.1" y="67.5">40</text>
<text x="92.1" y="69.5">39</text>
<text x="92.1" y="71.4">38</text>
<text x="125.9" y="66.2">GPIO-07</text>
<text x="125.9" y="70.1">GPIO-05</text>
<text x="125.9" y="68.1">GPIO-06</text>
<text x="196.9" y="69.1">VCC</text>
<text x="251" y="69.1">VCC-12V</text>
<text x="8.9" y="72">Y5</text>
<text x="8.9" y="73.9">Y6</text>
<text x="8.9" y="75.9">Y7</text>
<text x="33.4" y="75.3">17</text>
<text x="33.4" y="73.3">16</text>
<text x="92.1" y="73.3">37</text>
<text x="92.1" y="75.3">36</text>
<text x="92.1" y="77.2">35</text>
<text x="125.9" y="72">GPIO-04</text>
<text x="125.9" y="73.9">GPIO-03</text>
<text x="125.9" y="77.8">GPIO-01</text>
<text x="125.9" y="75.9">GPIO-02</text>
<text x="92.1" y="79.1">34</text>
<text x="92.1" y="81">33</text>
<text x="125.9" y="79.7">LEDBright</text>
<text x="125.9" y="81.7">LEDBleft</text>
<text x="202.3" y="81">1</text>
<text x="202.3" y="83">2</text>
<text x="215.8" y="81">1</text>
<text x="215.8" y="83">2</text>
<text x="231.3" y="81">1</text>
<text x="231.3" y="83">2</text>
<text x="244.8" y="81">1</text>
<text x="244.8" y="83">2</text>
<text x="258.3" y="81">1</text>
<text x="258.3" y="83">2</text>
<text x="100.8" y="89.4">UV0</text>
<text x="117.4" y="88.8">1</text>
<text x="128.8" y="88.8">2</text>
<text x="145.2" y="89.4">Y0</text>
<text x="50.2" y="94.1" transform="rotate(-90 50.2 94.1)">18</text>
<text x="52.1" y="94.1" transform="rotate(-90 52.1 94.1)">19</text>
<text x="54.1" y="94.1" transform="rotate(-90 54.1 94.1)">20</text>
<text x="56" y="94.1" transform="rotate(-90 56 94.1)">21</text>
<text x="57.9" y="94.1" transform="rotate(-90 57.9 94.1)">22</text>
<text x="59.9" y="94.1" transform="rotate(-90 59.9 94.1)">23</text>
<text x="61.8" y="94.1" transform="rotate(-90 61.8 94.1)">24</text>
<text x="63.7" y="94.1" transform="rotate(-90 63.7 94.1)">25</text>
<text x="65.7" y="94.1" transform="rotate(-90 65.7 94.1)">26</text>
<text x="67.6" y="94.1" transform="rotate(-90 67.6 94.1)">27</text>
<text x="69.5" y="94.1" transform="rotate(-90 69.5 94.1)">28</text>
<text x="71.4" y="94.1" transform="rotate(-90 71.4 94.1)">29</text>
<text x="73.4" y="94.1" transform="rotate(-90 73.4 94.1)">30</text>
<text x="75.3" y="94.1" transform="rotate(-90 75.3 94.1)">31</text>
<text x="77.2" y="94.1" transform="rotate(-90 77.2 94.1)">32</text>
<text x="100.8" y="95.2">UV6</text>
<text x="100.8" y="91.3">UV2</text>
<text x="100.8" y="93.2">UV4</text>
<text x="117.4" y="90.7">3</text>
<text x="117.4" y="92.6">5</text>
<text x="117.4" y="94.6">7</text>
<text x="128.8" y="90.7">4</text>
<text x="128.8" y="92.6">6</text>
<text x="128.8" y="94.6">8</text>
<text x="145.2" y="91.3">Y2</text>
<text x="145.2" y="93.2">Y4</text>
<text x="145.2" y="95.2">Y6</text>
<text x="100.8" y="99">SDA</text>
<text x="100.8" y="101">SCL</text>
<text x="116.4" y="98.4">11</text>
<text x="116.4" y="100.4">13</text>
<text x="117.4" y="96.5">9</text>
<text x="128.8" y="96.5">10</text>
<text x="128.8" y="98.4">12</text>
<text x="128.8" y="100.4">14</text>
<text x="145.2" y="101">HREF</text>
<text x="116.4" y="102.3">15</text>
<text x="116.4" y="104.2">17</text>
<text x="116.4" y="106.2">19</text>
<text x="128.8" y="102.3">16</text>
<text x="128.8" y="104.2">18</text>
<text x="128.8" y="106.2">20</text>
<text x="133.2" y="105.8">VCC</text>
<text x="145.2" y="104.8">PCLK</text>
<text x="145.2" y="102.9">YSYN</text>
<text x="40.6" y="109.3">VCC</text>
<text x="54.5" y="112.7" transform="rotate(-90 54.5 112.7)">RESET</text>
<text x="100.4" y="112.5">UV3</text>
<text x="100.4" y="110.6">UV1</text>
<text x="116.4" y="108.1">21</text>
<text x="116.4" y="110">23</text>
<text x="116.4" y="111.9">25</text>
<text x="116.4" y="113.9">27</text>
<text x="128.8" y="108.1">22</text>
<text x="128.8" y="110">24</text>
<text x="128.8" y="111.9">26</text>
<text x="128.8" y="113.9">28</text>
<text x="145.2" y="110.6">Y1</text>
<text x="145.2" y="112.5">Y3</text>
<text x="218.2" y="113.5">VCC-12V</text>
<text x="100.4" y="116.4">UV7</text>
<text x="100.4" y="114.5">UV5</text>
<text x="116.4" y="115.8">29</text>
<text x="116.4" y="117.7">31</text>
<text x="128.8" y="115.8">30</text>
<text x="128.8" y="117.7">32</text>
<text x="145.2" y="114.5">Y5</text>
<text x="145.2" y="116.4">Y7</text>
<text x="152.1" y="117.7">1</text>
<text x="198.5" y="117.7">2</text>
<text x="206" y="115.8">1</text>
<text x="206" y="119.7">3</text>
<text x="240.9" y="119.7">1</text>
<text x="263.9" y="119.7">3</text>
<text x="270.3" y="115.4">VCC</text>
<text x="152.1" y="123.5">1</text>
<text x="63.6" y="130.9" transform="rotate(-90 63.6 130.9)">SCL</text>
<text x="65.3" y="131.8" transform="rotate(-90 65.3 131.8)">SDA</text>
<text x="190.6" y="131.2">2</text>
<text x="252.9" y="128.8" transform="rotate(-90 252.9 128.8)">2</text>
<text x="68.8" y="132" transform="rotate(-90 68.8 132)">PCLK</text>
<text x="70.6" y="132.4" transform="rotate(-90 70.6 132.4)">HREF</text>
<text x="72.3" y="132.8" transform="rotate(-90 72.3 132.8)">YSYN</text>
<text x="190.6" y="135.1">3</text>
<text x="190.6" y="133.2">1</text>
<text x="22.6" y="139">1</text>
<text x="22.6" y="140.9">2</text>
<text x="22.6" y="142.8">3</text>
<text x="35.2" y="139.6">MetDet</text>
<text x="35.2" y="143.4">ObjDet</text>
<text x="35.2" y="141.5">SmokDet</text>
<text x="22.6" y="144.8">4</text>
<text x="35.2" y="145.4">IRsigGen</text>
<text x="140.9" y="155.6">VCC</text>
<text x="22.6" y="160.2">1</text>
<text x="41" y="160.8">MOTOR-01</text>
<text x="22.6" y="162.1">2</text>
<text x="22.6" y="164.1">3</text>
<text x="22.6" y="166">4</text>
<text x="22.6" y="167.9">5</text>
<text x="41" y="162.7">MOTOR-02</text>
<text x="41" y="164.7">MOTOR-03</text>
<text x="41" y="166.6">MOTOR-04</text>
<text x="69.1" y="162.7">VCC</text>
<text x="22.6" y="169.8">6</text>
<text x="22.6" y="171.8">7</text>
<text x="22.6" y="173.7">8</text>
<text x="41" y="172.4">GPIO-07</text>
<text x="41" y="168.5">GPIO-05</text>
<text x="41" y="170.5">GPIO-06</text>
<text x="86.5" y="173.4">RESET</text>
<text x="222" y="173.4">Title</text>
<text x="41" y="174.3">GPIO-08</text>
<text x="157.4" y="179.1" transform="rotate(-90 157.4 179.1)">PSEN_ISP</text>
<text x="222" y="179.1">Size</text>
<text x="229.8" y="179.1">Document Number</text>
<text x="285.7" y="179.1">Rev</text>
<text x="222" y="181.1">B</text>
<text x="222" y="184.9">Date:</text>
<text x="229.8" y="181.1">130808RoboCamMTC</text>
<text x="260.6" y="184.9">Sheet</text>
<text x="270.3" y="184.9">1</text>
<text x="276.1" y="184.9">of</text>
<text x="281.9" y="184.9">2</text>
<text x="287.7" y="181.1">1.0</text>
</g>
<g font-size="1.7" fill="#000080">
<text x="81.1" y="15">C5</text>
<text x="202.7" y="15">C17</text>
<text x="202.7" y="17">0.1uF</text>
<text x="81.1" y="18.9">0.1uF</text>
<text x="44.4" y="28.6">C3</text>
<text x="94.6" y="28.6">0.1uF</text>
<text x="96.6" y="24.7">C7</text>
<text x="119.7" y="28.6">J1</text>
<text x="193.1" y="24.7">C13</text>
<text x="229.8" y="24.7">C15</text>
<text x="229.8" y="28.6">C16</text>
<text x="251" y="29.9">J4</text>
<text x="42.5" y="32.4">0.1uF</text>
<text x="191.2" y="30.5">C14</text>
<text x="202.7" y="49.8">RS232</text>
<text x="204.7" y="76.8">J9</text>
<text x="218.2" y="76.8">J10</text>
<text x="233.6" y="76.8">J11</text>
<text x="247.1" y="76.8">J12</text>
<text x="260.6" y="76.8">J13</text>
<text x="187.3" y="82.6">C12</text>
<text x="119.7" y="86.5">J7</text>
<text x="187.3" y="86.5">0.1uF</text>
<text x="204.7" y="88.4">CON2</text>
<text x="218.2" y="88.4">CON2</text>
<text x="233.6" y="88.4">CON2</text>
<text x="247.1" y="88.4">CON2</text>
<text x="260.6" y="88.4">CON2</text>
<text x="200.8" y="111.6">SW3</text>
<text x="38.6" y="115.4">C10</text>
<text x="56" y="117.4">Y1</text>
<text x="154.5" y="114.9">TP1</text>
<text x="212.4" y="117.4">D1</text>
<text x="44.4" y="125.1">C1</text>
<text x="56" y="125.1">C2</text>
<text x="154.5" y="120.6">TP2</text>
<text x="196.9" y="123.1">POWER_ONOFF</text>
<text x="212.4" y="123.1">IN4007</text>
<text x="44.4" y="127">22pF</text>
<text x="56" y="127">22pF</text>
<text x="179.6" y="130.9">J2</text>
<text x="212.4" y="131.7">R5</text>
<text x="243.3" y="127">REG7805</text>
<text x="17.4" y="136.1">J6</text>
<text x="214.3" y="136.7">1K</text>
<text x="238.4" y="132.8">C21</text>
<text x="266.4" y="136.7">C22</text>
<text x="179.6" y="138.6">CONN JACK PWR</text>
<text x="209.5" y="140.5">LED6</text>
<text x="227.6" y="142.5">C20</text>
<text x="264.5" y="138.6">0.1uF</text>
<text x="17.4" y="150.2">CON4</text>
<text x="92.7" y="156">C18</text>
<text x="100.4" y="156">10uF/63V</text>
<text x="17.4" y="157.3">J5</text>
<text x="79.2" y="159.3">R8</text>
<text x="96.6" y="159.8">SW1</text>
<text x="144.8" y="161.8">R7</text>
<text x="160.2" y="157.9">SW2</text>
<text x="94.6" y="165.6">RC_RESET</text>
<text x="158.3" y="165.6">ISP_MODE</text>
<text x="17.4" y="179.1">CON8</text>
</g>
<g font-size="1.7" fill="#00f">
<text x="191.4" y="25.7" transform="rotate(90 191.4 25.7)">+</text>
<text x="235.3" y="24.7" transform="rotate(-90 235.3 24.7)">+</text>
<text x="235.8" y="29.5" transform="rotate(90 235.8 29.5)">+</text>
<text x="191.4" y="31.5" transform="rotate(90 191.4 31.5)">+</text>
<text x="224.5" y="142.5">+</text>
<text x="98.2" y="156" transform="rotate(-90 98.2 156)">+</text>
</g>
<g font-size="1.7" fill="#004080">
<text x="201.8" y="25.9">C1+</text>
<text x="201.8" y="27.8">C1-</text>
<text x="213.2" y="27.8" transform="rotate(-90 213.2 27.8)">VCC</text>
<text x="220.8" y="25.9">V+</text>
<text x="221.3" y="29.7">V-</text>
<text x="201.8" y="31.7">C2+</text>
<text x="201.8" y="33.6">C2-</text>
<text x="201.8" y="39.4">T2_IN</text>
<text x="201.8" y="37.5">T1_IN</text>
<text x="216.3" y="39.4">T2_OUT</text>
<text x="216.3" y="37.5">T1_OUT</text>
<text x="37.7" y="45.2">PEN</text>
<text x="37.7" y="47.1">RXD0/(PD1)PE0</text>
<text x="53" y="44.4" transform="rotate(-90 53 44.4)">AVCC</text>
<text x="54.9" y="43.4" transform="rotate(-90 54.9 43.4)">GND</text>
<text x="56.8" y="44.2" transform="rotate(-90 56.8 44.2)">AREF</text>
<text x="74.2" y="43.4" transform="rotate(-90 74.2 43.4)">GND</text>
<text x="76.1" y="43.2" transform="rotate(-90 76.1 43.2)">VCC</text>
<text x="81.5" y="47.1">(AD2)/PA2</text>
<text x="81.5" y="45.2">(AD1)/PA1</text>
<text x="81.5" y="43.2">(AD0)/PA0</text>
<text x="201.8" y="45.2">R2_OUT</text>
<text x="201.8" y="43.2">R1_OUT</text>
<text x="213.2" y="47.3" transform="rotate(-90 213.2 47.3)">GND</text>
<text x="218.1" y="45.2">R2_IN</text>
<text x="218.1" y="43.2">R1_IN</text>
<text x="37.7" y="49">(TXD0/PD0)PE1</text>
<text x="37.7" y="51">(XCK0/AIN0)PE2</text>
<text x="37.7" y="52.9">(OC3A/AIN1)PE3</text>
<text x="58.8" y="49" transform="rotate(-90 58.8 49)">(ADC0)/PF0</text>
<text x="60.7" y="49" transform="rotate(-90 60.7 49)">(ADC1)/PF1</text>
<text x="62.6" y="49" transform="rotate(-90 62.6 49)">(ADC2)/PF2</text>
<text x="64.5" y="49" transform="rotate(-90 64.5 49)">(ADC3)/PF3</text>
<text x="66.5" y="52.9" transform="rotate(-90 66.5 52.9)">(ADC4/TCK)/PF4</text>
<text x="68.4" y="53.1" transform="rotate(-90 68.4 53.1)">(ADC5/TMS)/PF5</text>
<text x="70.3" y="52.7" transform="rotate(-90 70.3 52.7)">(ADC6/TD0)/PF6</text>
<text x="72.3" y="52.7" transform="rotate(-90 72.3 52.7)">(ADC7/TD1)/PF7</text>
<text x="81.5" y="49">(AD3)/PA3</text>
<text x="81.5" y="51">(AD4)/PA4</text>
<text x="81.5" y="52.9">(AD5)/PA5</text>
<text x="37.7" y="54.8">(OC3B/INT4)PE4</text>
<text x="37.7" y="56.8">(OC3C/INT5)PE5</text>
<text x="37.7" y="58.7">(T3/INT6)PE6</text>
<text x="81.4" y="58.7">(ALE)/PG2</text>
<text x="81.5" y="54.8">(AD6)/PA6</text>
<text x="81.5" y="56.8">(AD7)/PA7</text>
<text x="37.7" y="60.6">(ICP3/INT7)PE7</text>
<text x="37.7" y="62.5">PB0(SS)</text>
<text x="37.7" y="64.5">PB1(SCK)</text>
<text x="82.1" y="64.5">(A15)PC7</text>
<text x="37.7" y="66.4">PB2(MOSI)</text>
<text x="37.7" y="68.3">PB3(MISO)</text>
<text x="37.7" y="70.3">PB4(OC0)</text>
<text x="82.1" y="66.4">(A14)PC6</text>
<text x="82.1" y="68.3">(A13)PC5</text>
<text x="82.1" y="70.3">(A12)PC4</text>
<text x="37.7" y="72.2">PB5(OC1A)</text>
<text x="37.7" y="74.1">PB6(OC1B)</text>
<text x="37.7" y="76.1">PB7(OC2/OC1C)</text>
<text x="82.1" y="72.2">(A11)PC3</text>
<text x="82.1" y="74.1">(A10)PC2</text>
<text x="83.1" y="76.1">(A9)PC1</text>
<text x="82.2" y="81.9">(WR)PG0</text>
<text x="82.7" y="79.9">(RD)PG1</text>
<text x="83.1" y="78">(A8)PC0</text>
<text x="51" y="89.7" transform="rotate(-90 51 89.7)">PG3/TOSC2</text>
<text x="53" y="89.7" transform="rotate(-90 53 89.7)">PG4/TOSC1</text>
<text x="54.9" y="89.7" transform="rotate(-90 54.9 89.7)">RESET</text>
<text x="56.8" y="89.7" transform="rotate(-90 56.8 89.7)">VCC</text>
<text x="58.8" y="89.7" transform="rotate(-90 58.8 89.7)">GND</text>
<text x="60.7" y="89.7" transform="rotate(-90 60.7 89.7)">XTAL2</text>
<text x="62.6" y="89.7" transform="rotate(-90 62.6 89.7)">XTAL1</text>
<text x="64.5" y="89.7" transform="rotate(-90 64.5 89.7)">PD0/(SCL/INT0)</text>
<text x="66.5" y="89.7" transform="rotate(-90 66.5 89.7)">PD1/(SDA/INT1)</text>
<text x="68.4" y="89.7" transform="rotate(-90 68.4 89.7)">PD2/(RXD1/INT2)</text>
<text x="70.3" y="89.7" transform="rotate(-90 70.3 89.7)">PD3/(TXD1/INT3)</text>
<text x="72.3" y="89.7" transform="rotate(-90 72.3 89.7)">PD4/(ICP1)</text>
<text x="74.2" y="89.7" transform="rotate(-90 74.2 89.7)">PD5/(XCK1)</text>
<text x="76.1" y="89.7" transform="rotate(-90 76.1 89.7)">PD6/(T1)</text>
<text x="78.1" y="89.7" transform="rotate(-90 78.1 89.7)">PD7/(T2)</text>
<text x="244.2" y="120.5">I/P</text>
<text x="253.7" y="124.5" transform="rotate(-90 253.7 124.5)">GND</text>
<text x="258.6" y="120.5">O/P</text>
</g>
<g font-size="1.4">
<text x="30.9" y="1.5">5</text>
<text x="88.8" y="1.5">4</text>
<text x="146.7" y="1.5">3</text>
<text x="204.7" y="1.5">2</text>
<text x="262.6" y="1.5">1</text>
<text x=".5" y="26.1">D</text>
<text x="292" y="26.1">D</text>
<text x=".5" y="71.9">C</text>
<text x="292" y="71.9">C</text>
<text x=".5" y="117.8">B</text>
<text x="292" y="117.8">B</text>
<text x=".5" y="163.6">A</text>
<text x="292" y="163.6">A</text>
<text x="30.9" y="186.8">5</text>
<text x="88.8" y="186.8">4</text>
<text x="146.7" y="186.8">3</text>
<text x="204.7" y="186.8">2</text>
<text x="262.6" y="186.8">1</text>
</g>
</svg>
